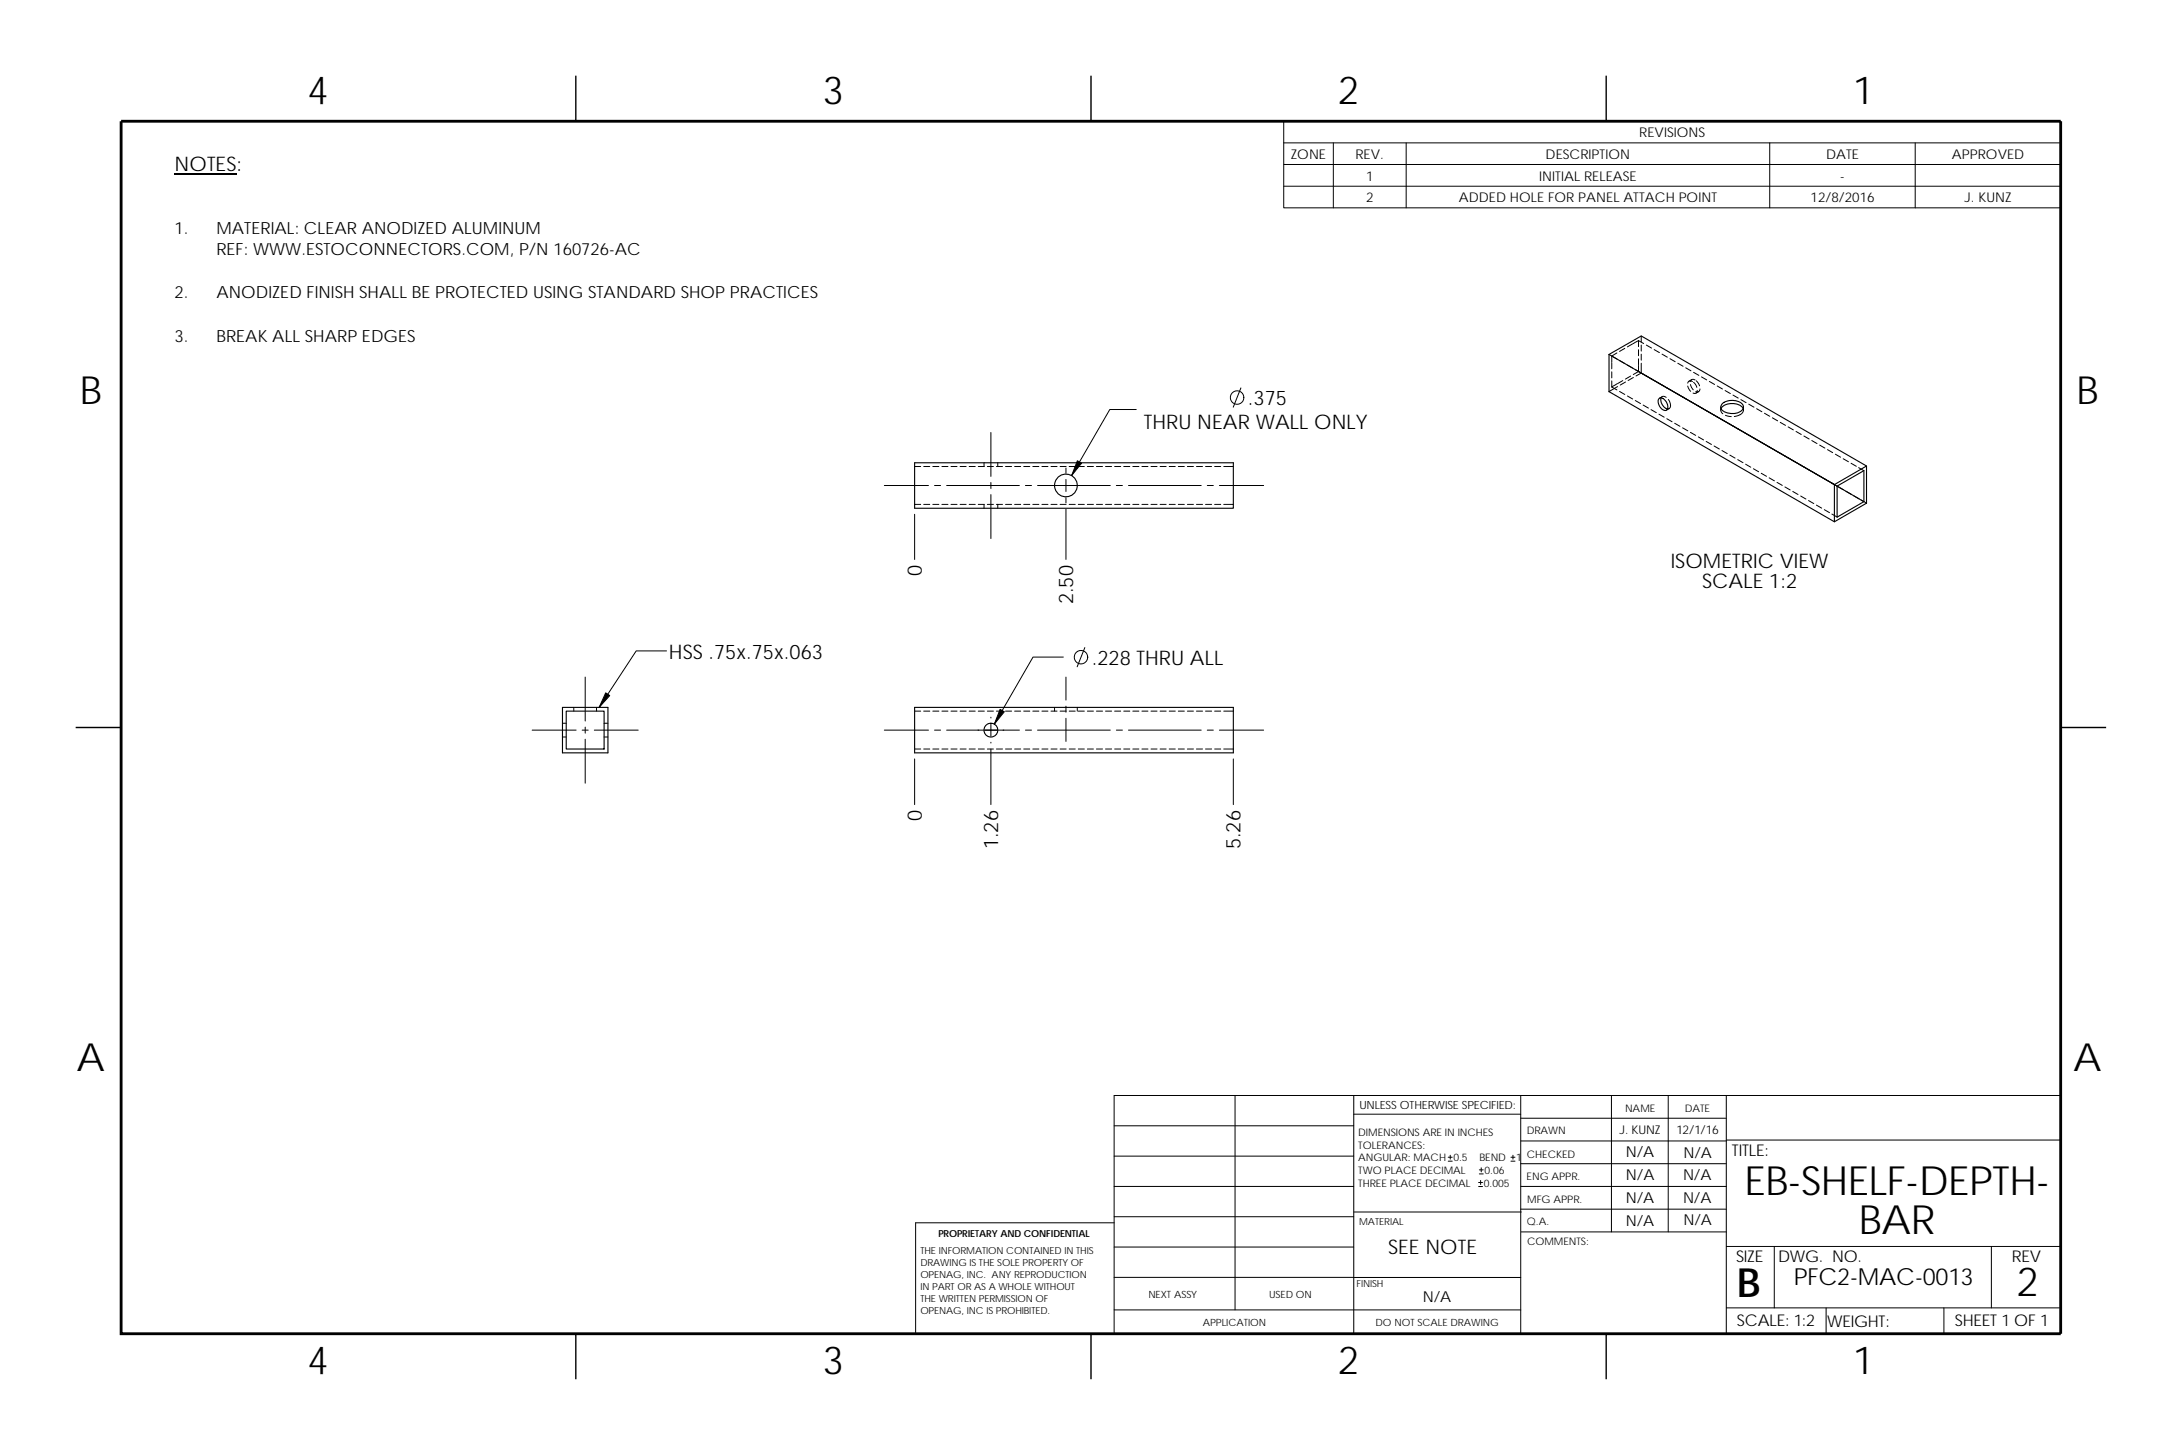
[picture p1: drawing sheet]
<svg xmlns="http://www.w3.org/2000/svg" width="457mm" height="305mm" viewBox="0 0 457 305" stroke-linecap="round" stroke-linejoin="round" font-family="sans-serif">
<g fill="none" stroke="#000" stroke-width=".21">
<path d="M269 25.4h162.8v18.1h-162.8zM269 29.9h162.8M269 39h162.8M269 34.5h162.8M279.4 29.9v13.6M294.6 29.9v13.6M370.8 29.9v13.6M401.3 29.9v13.6M337.7 74.6l1.1 .6M337.7 79.8v1.3l1.1 .6M337.7 76v1.3M337.7 77.9v1.3"/>
<path d="M338.8 73.9l-1.1 .7v1.3M339.3 75.5l1.1 .7M340 79.7l-1.1 .7M340.4 73l-1.1 .6M341 76.5l1.1 .6M341.7 78.8l-1.1 .6M342.1 72l-1.1 .7M342.2 79.1l-1.1 .6M342.6 77.4l1.1 .7M343.3 71.4l-1.1 .6M343.3 77.8l-1.1 .7M343.3 77.8l1.1 .6"/>
<path d="M343.3 71.4l1.1 .6M343.3 76.6v1.2M343.3 71.4v1.2M343.3 73.3v1.2M343.3 75.2v1.2M343.9 76.1v2l-1.1 .7M343.9 70.4v1.2M343.9 72.3v1.3M343.9 74.2v1.3M343.9 78.1l1.1 .7M344.3 78.4l28.7 16.6M345 72.3l1.1 .6"/>
<path d="M346.6 73.2l1.1 .7M348.3 74.2l1.1 .6M349.9 75.1l1.1 .7M351.6 76.1l1.1 .6M353.2 77l1.1 .7M354.5 79.5l-.6 .4M354.6 79.9a.59 .59 0 0 0-.6-.1 .59 .59 0 0 0-.4 .5M354.9 78l1.1 .6M355.2 79.6a.6 .6 0 0 0-1 .3M355.4 79.8l.7 1M356.5 79l1.1 .6M358.2 79.9l1.1 .6"/>
<path d="M191.6 97.7h1.3M193.5 97.7h1.3M195.5 97.7h1.2M197.4 97.7h1.2M199.3 97.7h1.2M201.2 97.7h1.2M203.1 97.7h1.2M205 97.7h1.2M206.2 96.9v.8M206.9 97.7h1.3M207.6 90.6v9.2M208.8 97.7h1.3"/>
<path d="M209.1 96.9v.8M210.7 97.7h1.3M212.6 97.7h1.3M214.5 97.7h1.3M216.4 97.7h1.3M218.3 97.7h1.3M220.2 97.7h1.3M222.1 97.7h1.3M223.4 98v1.2M224 97.7h1.3M225.9 97.7h1.3M227.8 97.7h1.3"/>
<path d="M229.7 97.7h1.3M231.6 97.7h1.3M233.6 97.7h1.2M235.5 97.7h1.2M237.4 97.7h1.2M238.1 85.8h-5.6l-8 13.8M239.3 97.7h1.2M241.2 97.7h1.2M243.1 97.7h1.2M245 97.7h1.3M246.9 97.7h1.3M248.8 97.7h1.3"/>
<path d="M250.7 97.7h1.3M252.6 97.7h1.3M254.5 97.7h1.3M256.4 97.7h2M260 81.3l-1.6 4M338.8 80.4l-1.1 .6M338.9 81l-1.8 1M339.3 82l1.1 .6M340.6 80l-1.1 .7M341 83l1.1 .6M342.6 83.9l1.1 .6M344.3 84.9l1.1 .6"/>
<path d="M345.9 85.8l1.1 .6M347.6 86.8l1.1 .6M348.3 83.1l-.6 .3M349.1 83.2a.64 .64 0 0 0-1 .2M349.3 87.7l1.1 .6M349.6 83.7a1.2 1.2 0 0 1-.1 2h-.1M349.7 85.6l-.5 .3M350.9 88.7l1.1 .6M352.6 89.6l1.1 .7M353.6 80.9l.6 1.1M354.2 80.6l.6 1.1M354.2 90.6l1.1 .6"/>
<path d="M354.9 80.1l.6 1.1M355.6 81.8a.56 .56 0 0 1-.2 .5 .56 .56 0 0 1-.6 0M355.9 91.5l1.1 .7M355.9 82l-.6 .4M356.2 81.5a.57 .57 0 0 1-.3 .5 .57 .57 0 0 1-.6 0M357.5 92.5l1.1 .6M359.2 93.4l1.1 .7M359.8 80.9l1.1 .6M360.6 85.3v.6M360.6 85.6v.4l.4 .7M360.8 94.4l1.1 .6M361.5 81.8l1.1 .6"/>
<path d="M361.5 87l1.3 .3M362.5 95.3l1.1 .7M363.1 82.8l1.1 .6M364.1 96.3l1.1 .6M364.6 86.9l-1.2 .3M364.8 83.7l1.1 .6M365.3 85.3v.6M365.3 85.9l-.1 .5-.6 .5M365.8 97.2l1 .7M366.4 84.7l1.1 .6M367.4 98.2l1.1 .6M368.1 85.6l1.1 .7"/>
<path d="M368.6 92.4l1.1 .7M369 99.1l1.1 .7M369.7 86.6l1.1 .6M370.7 93.6l1.1 .7M371.4 87.5l1.1 .7M372.4 94.6l5 2.9M373 88.5l1.1 .6M373.6 95.3l1.1 .6M374.7 89.4l1.1 .7M375.2 96.2l1.1 .7M376.3 90.4l1.1 .6M376.9 97.2l1.1 .6"/>
<path d="M377.3 97.4l1.1 .7M378 97.8l1.1 .6M378 91.3l1.1 .7M378.5 98.1l1.5 .9M379.6 98.8l1.1 .6M379.6 92.3l1.1 .6M380.2 99.1l1.5 .9M381.3 99.7l2 1.2M381.3 93.2l1.1 .7M382.9 94.2l1.1 .6M384.6 95.1l1.1 .7M386.2 96.1l1.1 .6"/>
<path d="M387.9 97l1.1 .7M389.4 98l1.1 .6M185.3 101.7h9.2M191.6 107.7v9.5M191.6 105.7h1.3M193.5 105.7h1.3M195.5 105.7h1.2M195.8 101.7h1.3M197.4 105.7h1.2M198.4 101.7h15.2M199.3 105.7h1.2M201.2 105.7h1.2"/>
<path d="M203.1 105.7h1.2M205 105.7h1.2M206.2 105.7v.8M206.9 105.7h1.3M207.6 101.1v1.2M207.6 103.6v9.2M208.8 105.7h1.3M209.1 105.7v.8M210.7 105.7h1.3M212.6 105.7h1.3M214.5 105.7h1.3M214.9 101.7h1.2"/>
<path d="M216.4 105.7h1.3M217.4 101.7h15.2M218.3 105.7h1.3M220.2 105.7h1.3M222.1 105.7h1.3M223.4 100.4v2.6M223.4 104.2v1.1M223.4 106.6v10.6M224 105.7h1.3M225.9 105.7h1.3M227.8 105.7h1.3M229.7 105.7h1.3"/>
<path d="M231.6 105.7h1.3M233.6 105.7h1.2M233.9 101.7h1.3M235.5 105.7h1.2M236.5 101.7h15.2M237.4 105.7h1.2M239.3 105.7h1.2M241.2 105.7h1.2M243.1 105.7h1.2M245 105.7h1.3M246.9 105.7h1.3M248.8 105.7h1.3"/>
<path d="M250.7 105.7h1.3M252.6 105.7h1.3M253 101.7h1.2M254.5 105.7h1.3M255.5 101.7h9.3M256.4 105.7h2M370.7 100.1l1.1 .6M372.3 101l1.1 .7M374 102l1.1 .6M375.6 103l1.1 .6M377.3 103.9l1.1 .6M378.9 104.9l1.1 .6"/>
<path d="M380.6 105.8l1.1 .6M381.8 100.1l3.1 1.7-1.1-.6M382.2 106.8l1.2 .6M383.5 101l1.1 .6M383.8 107.7l1.1 .6M385.1 102l1.1 .6M386.8 102.9l1.1 .6M388.4 103.9l1.1 .6M390 104.8l1.1 .6M139.7 136.4h-6.4l-7.8 11.8M222.8 137.6h-6.3l-8.2 14.1M227.3 135.7l-1.6 4"/>
<path d="M111.5 153h9.2M117.9 154.4h.7M117.9 151.5h.7M120.2 148.2v.8M122 153h1.3M122.6 141.8v9.2M122.6 152.3v1.3M122.6 154.9v9.2M124.5 153h9.2M125 148.2v.8M126.6 151.5h.8M126.6 154.4h.8"/>
<path d="M185.3 153h9.2M191.6 149h1.3M191.6 159v9.6M191.6 156.9h1.3M193.5 149h1.3M193.5 156.9h1.3M195.5 149h1.2M195.5 156.9h1.2M195.8 153h1.3M197.4 149h1.2M197.4 156.9h1.2M198.4 153h15.2"/>
<path d="M199.3 149h1.2M199.3 156.9h1.2M201.2 149h1.2M201.2 156.9h1.2M203.1 149h1.2M203.1 156.9h1.2M205 149h1.2M205 156.9h1.2M206.9 149h1.3M206.9 156.9h1.3M207.6 150.2v.2M207.6 151.7v2.5"/>
<path d="M207.6 155.5v.2M207.6 156.9v11.7M208.8 149h1.3M208.8 156.9h1.3M210.7 149h1.3M210.7 156.9h1.3M212.6 149h1.3M212.6 156.9h1.3M214.5 149h1.3M214.5 156.9h1.3M214.9 153h1.2M216.4 149h1.3"/>
<path d="M216.4 156.9h1.3M217.4 153h15.2M218.3 149h1.3M218.3 156.9h1.3M220.2 149h1.3M220.2 156.9h1.3M221 148.2v.8M222.1 149h1.3M222.1 156.9h1.3M223.4 141.8v4.9M223.4 147.9v1.3M223.4 150.5v4.8"/>
<path d="M224 149h1.3M224 156.9h1.3M225.7 148.2v.8M225.9 149h1.3M225.9 156.9h1.3M227.8 149h1.3M227.8 156.9h1.3M229.7 149h1.3M229.7 156.9h1.3M231.6 149h1.3M231.6 156.9h1.3M233.6 149h1.2"/>
<path d="M233.6 156.9h1.2M233.9 153h1.3M235.5 149h1.2M235.5 156.9h1.2M236.5 153h15.2M237.4 149h1.2M237.4 156.9h1.2M239.3 149h1.2M239.3 156.9h1.2M241.2 149h1.2M241.2 156.9h1.2M243.1 149h1.2"/>
<path d="M243.1 156.9h1.2M245 149h1.3M245 156.9h1.3M246.9 149h1.3M246.9 156.9h1.3M248.8 149h1.3M248.8 156.9h1.3M250.7 149h1.3M250.7 156.9h1.3M252.6 149h1.3M252.6 156.9h1.3M253 153h1.2"/>
<path d="M254.5 149h1.3M254.5 156.9h1.3M255.5 153h9.3M256.4 149h2M256.4 156.9h2M258.4 159v9.6M233.4 235.8h50.3M258.8 229.5v44.9M283.7 233.4h34.9M283.7 229.5v49.9M318.6 229.5v49.9M318.6 234.3h43.1"/>
<path d="M318.6 239h43.1M337.7 229.5v28.6M349.5 229.5v28.6M361.7 238.8h70.1M361.7 229.5v49.9M233.4 256.2h-41.5v23.2h239.9v-49.9h-198.4v49.9M233.4 248.5h50.3M233.4 242.2h50.3M233.4 254.9h50.3M283.7 253.9h35M303.4 243.2h.9M303.4 242.4h.9"/>
<path d="M303.9 242v.8M309.8 248.6h.8M309.8 247.7h.8M310 245.9h.8M310 245.1h.8M310.2 247.3v.8M310.4 244.6v.9M316.6 243.2h.8M316.6 242.4h.8M317 242v.8M318.6 253.3h43.1M318.6 248.5h43.1"/>
<path d="M318.6 243.8h43.1M318.7 258.1h43M233.4 267.6h50.3M233.4 261.2h50.3M233.4 274.4h85.2M283.7 267.6h34.9M361.7 274h70.1M361.7 261.1h70.1M371.8 261.1v12.9M382.6 274v5.4M407.3 274v5.4M417.3 261.1v12.9"/>
<circle cx="259.2" cy="83.3" r="1.41"/>
<circle cx="226.5" cy="137.7" r="1.41"/>
</g>
<path d="M120.6 15.9v9.5M228.6 15.9v9.5M336.5 15.9v9.5M15.9 152.4h9.5M431.8 152.4h9.5M120.6 279.4v9.5M228.6 279.4v9.5M336.5 279.4v9.5" fill="none" stroke="#000" stroke-width=".3"/>
<path d="M25.4 25.4h406.4v254h-406.4z" fill="none" stroke="#000" stroke-width=".59"/>
<g fill="none" stroke="#000" stroke-width=".23">
<path d="M337.1 74.3l6.8-3.9 47.2 27.2M337.1 74.3l47.3 27.2M337.1 74.3v7.7l47.3 27.3M191.6 96.9h66.8v9.6h-66.8zM347.6 83.5a1.11 1.11 0 0 1 1.6 .8 1.11 1.11 0 0 1-.1 1.7 1.79 1.79 0 0 1-1.5-2.5zM348.1 83.4a1.97 1.97 0 0 0 1.3 2.3M360.6 85.6a3.1 3.1 0 0 1 4.7 0M361 84.4a3.3 3.3 0 0 1 4.2 .5 1.66 1.66 0 0 1-2 1.7 2.98 2.98 0 0 1-2.6-1v-.5zM384.4 101.5l6.7-3.9v7.8l-6.7 3.9zM384.9 101.8l5.6-3.2v6.5M384.9 101.8v6.5l5.6-3.2M384.9 101.8l5.6 3.3"/>
<path d="M117.9 148.2h9.5v9.5h-9.5zM118.6 149h8v7.9h-8zM191.6 148.2h66.8v9.5h-66.8z"/>
<circle cx="223.3" cy="101.7" r="2.38"/>
<circle cx="207.6" cy="153" r="1.45"/>
</g>
<g fill="#000" stroke="#000" stroke-width=".21">
<path d="M225.7 96.5l.9 .5-2.1 2.6z" fill-rule="evenodd"/>
<path d="M126.9 145.1l.9 .6-2.3 2.5z" fill-rule="evenodd"/>
<path d="M209.6 148.6l.8 .5-2.1 2.6z" fill-rule="evenodd"/>
</g>
<path d="M36.6 36.4h13" fill="none" stroke="#000" stroke-width=".25"/>
<g font-size="8.4">
<text x="365.5" y="250.3">EB-SHELF-DEPTH-</text>
<text x="389.5" y="258.4">BAR</text>
<text x="364" y="271.7">B</text>
<text x="422.6" y="271.5">2</text>
</g>
<g font-size="8.1">
<text x="64.4" y="21.7">4</text>
<text x="172.4" y="21.7">3</text>
<text x="280.3" y="21.7">2</text>
<text x="388.3" y="21.7">1</text>
<text x="16.7" y="84.7">B</text>
<text x="435.1" y="84.7">B</text>
<text x="16" y="224.4">A</text>
<text x="434.4" y="224.4">A</text>
<text x="64.4" y="287.9">4</text>
<text x="172.4" y="287.9">3</text>
<text x="280.3" y="287.9">2</text>
<text x="388.3" y="287.9">1</text>
</g>
<text font-size="4.9" x="375.9" y="269.2">PFC2-MAC-0013</text>
<g font-size="4.2">
<text x="36.6" y="35.9">NOTES:</text>
<text x="239.7" y="89.9">THRU NEAR WALL ONLY</text>
<text x="261.5" y="84.8">.375</text>
<text x="350.1" y="119">ISOMETRIC VIEW</text>
<text x="193.2" y="120.7" transform="rotate(-90 193.2 120.7)">0</text>
<text x="356.7" y="123.1">SCALE 1:2</text>
<text x="224.9" y="126.6" transform="rotate(-90 224.9 126.6)">2.50</text>
<text x="140.2" y="138">HSS .75x.75x.063</text>
<text x="228.8" y="139.2">.228 THRU ALL</text>
<text x="193.2" y="172.1" transform="rotate(-90 193.2 172.1)">0</text>
<text x="209.1" y="177.9" transform="rotate(-90 209.1 177.9)">1.26</text>
<text x="259.9" y="177.9" transform="rotate(-90 259.9 177.9)">5.26</text>
<text x="290.9" y="262.7">SEE NOTE</text>
</g>
<g font-size="3.5">
<text x="36.6" y="48.9">1.</text>
<text x="45.3" y="53.4">REF: WWW.ESTOCONNECTORS.COM, P/N 160726-AC</text>
<text x="45.3" y="48.9">MATERIAL: CLEAR ANODIZED ALUMINUM</text>
<text x="36.6" y="62.5">2.</text>
<text x="45.4" y="62.5">ANODIZED FINISH SHALL BE PROTECTED USING STANDARD SHOP PRACTICES</text>
<text x="36.6" y="71.5">3.</text>
<text x="45.3" y="71.5">BREAK ALL SHARP EDGES</text>
</g>
<g font-size="3.4">
<text x="362.9" y="242.2">TITLE:</text>
<text x="363.8" y="264.3">SIZE</text>
<text x="372.6" y="264.3">DWG. NO.</text>
<text x="421.6" y="264.4">REV</text>
<text x="363.9" y="277.9">SCALE: 1:2</text>
<text x="382.8" y="277.9">WEIGHT:</text>
<text x="409.6" y="277.9">SHEET 1 OF 1</text>
</g>
<g font-size="3.2">
<text x="340.7" y="242.4">N/A</text>
<text x="352.7" y="242.6">N/A</text>
<text x="340.7" y="252">N/A</text>
<text x="340.7" y="247.2">N/A</text>
<text x="352.7" y="247.2">N/A</text>
<text x="352.7" y="251.9">N/A</text>
<text x="340.7" y="256.8">N/A</text>
<text x="352.7" y="256.6">N/A</text>
<text x="298.2" y="272.8">N/A</text>
</g>
<g font-size="2.8">
<text x="343.5" y="28.7">REVISIONS</text>
<text x="270.5" y="33.3">ZONE</text>
<text x="284" y="33.3">REV.</text>
<text x="323.9" y="33.3">DESCRIPTION</text>
<text x="382.6" y="33.3">DATE</text>
<text x="409" y="33.3">APPROVED</text>
<text x="286.2" y="37.8">1</text>
<text x="322.5" y="37.8">INITIAL RELEASE</text>
<text x="385.6" y="37.8">-</text>
<text x="286.2" y="42.4">2</text>
<text x="305.7" y="42.4">ADDED HOLE FOR PANEL ATTACH POINT</text>
<text x="379.4" y="42.4">12/8/2016</text>
<text x="411.6" y="42.4">J. KUNZ</text>
</g>
<g font-size="2.5">
<text x="339.3" y="237.6">J. KUNZ</text>
<text x="351.3" y="237.7">12/1/16</text>
</g>
<text font-size="2.4" x="284.8" y="232.4">UNLESS OTHERWISE SPECIFIED:</text>
<g font-size="2.2">
<text x="340.5" y="232.9">NAME</text>
<text x="353" y="232.9">DATE</text>
<text x="284.6" y="238">DIMENSIONS ARE IN INCHES</text>
<text x="319.9" y="237.7">DRAWN</text>
<text x="284.6" y="245.9">TWO PLACE DECIMAL</text>
<text x="284.6" y="240.6">TOLERANCES:</text>
<text x="284.6" y="243.3">ANGULAR: MACH</text>
<text x="304.5" y="243.3">0.5</text>
<text x="310" y="243.3">BEND</text>
<text x="311.1" y="245.9">0.06</text>
<text x="317.7" y="243.3">1</text>
<text x="319.9" y="242.5">CHECKED</text>
<text x="284.6" y="248.6">THREE PLACE DECIMAL</text>
<text x="310.9" y="248.6">0.005</text>
<text x="319.9" y="247.2">ENG APPR.</text>
<text x="320" y="251.9">MFG APPR.</text>
<text x="320" y="256.6">Q.A.</text>
<text x="320" y="260.9">COMMENTS:</text>
</g>
<g font-size="2.1">
<text x="240.6" y="271.9">NEXT ASSY</text>
<text x="265.9" y="271.9">USED ON</text>
<text x="252" y="277.8">APPLICATION</text>
<text x="288.2" y="277.8">DO NOT SCALE DRAWING</text>
</g>
<g font-size="2">
<text x="284.8" y="256.6">MATERIAL</text>
<text x="192.8" y="262.7">THE INFORMATION CONTAINED IN THIS</text>
<text x="196.6" y="259.1">PROPRIETARY AND CONFIDENTIAL</text>
<text x="192.8" y="265.3">DRAWING IS THE SOLE PROPERTY OF</text>
<text x="192.8" y="267.8">OPENAG, INC. ANY REPRODUCTION</text>
<text x="284.2" y="269.7">FINISH</text>
<text x="192.8" y="275.4">OPENAG, INC IS PROHIBITED.</text>
<text x="192.8" y="270.3">IN PART OR AS A WHOLE WITHOUT</text>
<text x="192.8" y="272.8">THE WRITTEN PERMISSION OF</text>
</g>
</svg>
